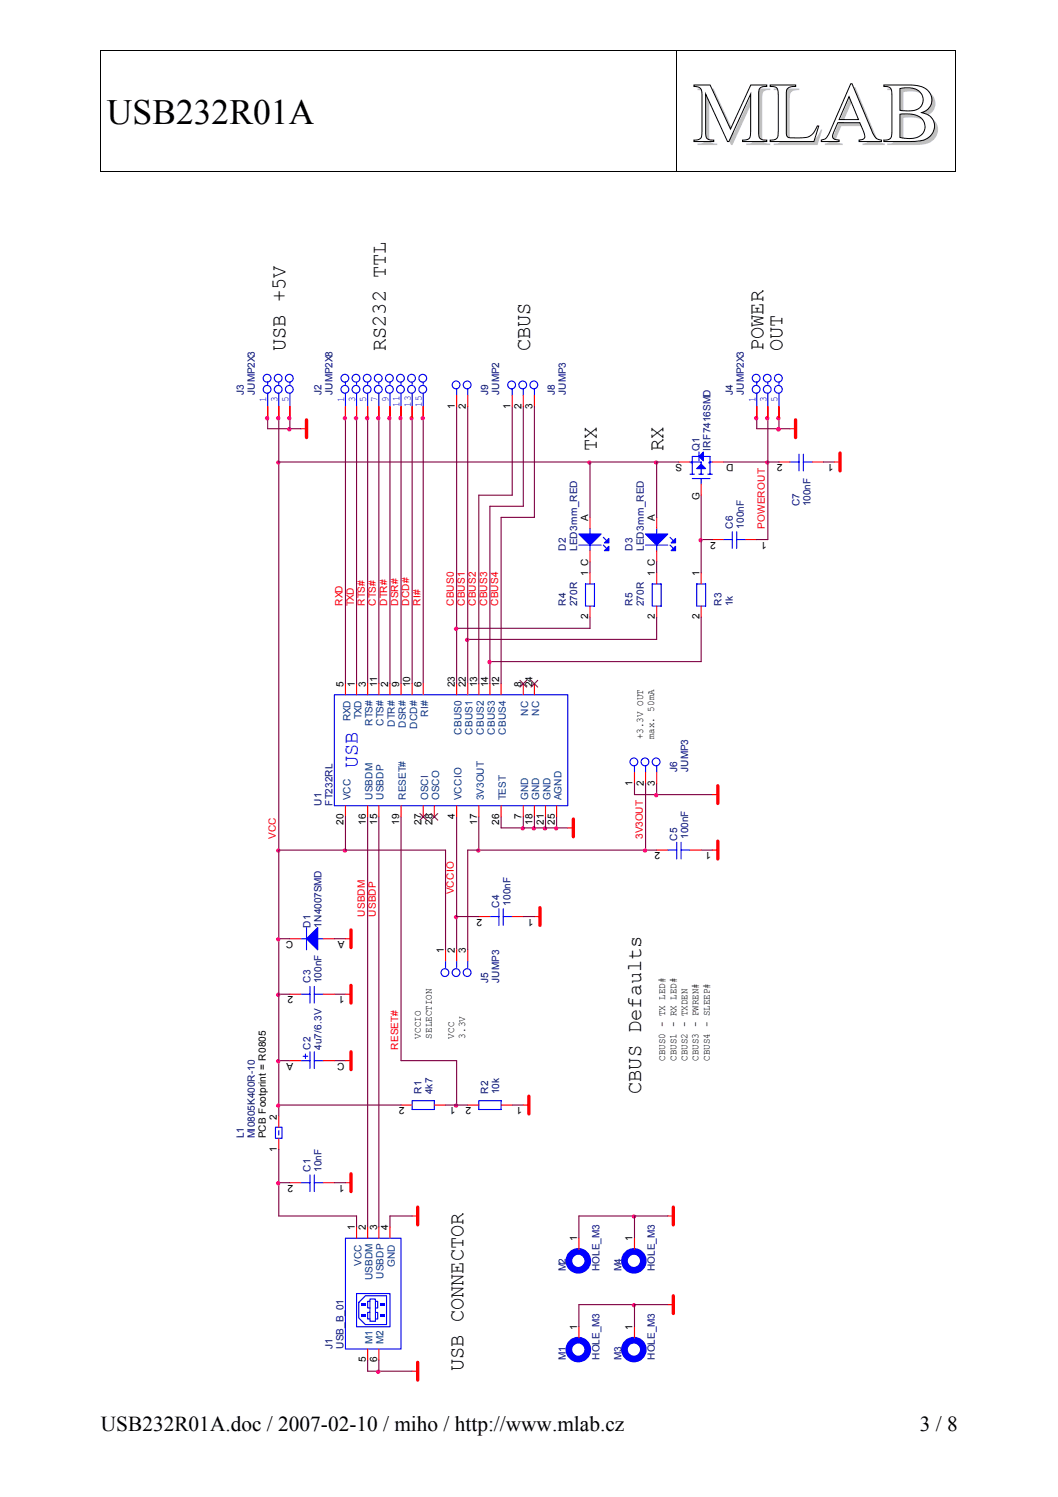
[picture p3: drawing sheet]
<svg xmlns="http://www.w3.org/2000/svg" width="210mm" height="297mm" viewBox="0 0 210 297" stroke-linecap="round" stroke-linejoin="round" font-family="sans-serif">
<g fill="#fff" stroke="#000" stroke-width=".2">
<path d="M137.7 16.9h3.2l4 8.7 4-8.7h3.2v.3a1.17 1.17 0 0 0-1.6 1.2v8.2a1.16 1.16 0 0 0 1.6 1.2v.3h-4.8v-.3a1.2 1.2 0 0 0 1.6-1.4v-7.8l-4.3 9.5h-.3l-4.3-9.5v8a1.02 1.02 0 0 0 1.2 1.2h.4v.3h-3.9v-.3a1.2 1.2 0 0 0 1.6-1.4v-7.6a1.32 1.32 0 0 0-1.6-1.6z" fill-rule="evenodd"/>
<path d="M152.8 16.9h5.1v.3a1.36 1.36 0 0 0-1.9 1.2v8a.77 .77 0 0 0 .8 .9h2a2.77 2.77 0 0 0 3.1-1.8l.3-.5h.2l-.9 3.1h-8.7v-.3a1.32 1.32 0 0 0 1.6-1.7v-7.5a1.2 1.2 0 0 0-1.6-1.4z" fill-rule="evenodd"/>
<path d="M168.8 16.6h.2l4 9.3a2.25 2.25 0 0 0 1.9 1.9v.3h-4.5v-.3a.92 .92 0 0 0 1.1-.4 .92 .92 0 0 0-.1-1.1l-.8-2h-4.4l-.7 1.8a1.01 1.01 0 0 0-.1 1.4l1.1 .3v.3h-3.6v-.3a2.38 2.38 0 0 0 1.9-2zM168.4 19.2l-1.9 4.5h3.8z" fill-rule="evenodd"/>
<path d="M175.3 16.9h5.5a4 4 0 0 1 3.9 2 2.59 2.59 0 0 1-1.8 3.5 2.77 2.77 0 0 1 2.5 2.7 2.77 2.77 0 0 1-2.5 2.8l-1.4 .2h-6.2v-.3a1.19 1.19 0 0 0 1.6-1.3l.1-7.6a1.27 1.27 0 0 0-1.3-1.7h-.4zM178.5 17.6v4.3a5.6 5.6 0 0 0 3.9-.5 2.31 2.31 0 0 0 .5-2.5 2.31 2.31 0 0 0-2.2-1.4l-1.1-.1zM178.5 22.7v4.6a4.6 4.6 0 0 0 4.4-.7 2.39 2.39 0 0 0 .4-2.5 2.39 2.39 0 0 0-2.2-1.4z" fill-rule="evenodd"/>
</g>
<path d="M19.9 10h.2v.2h-.2zM189.4 10h.2v.2h-.2zM189.4 33.9h.2v.2h-.2z" fill="#000"/>
<path d="M19.9 10.1h169.7M20 10.2v23.9M134.3 10.2v23.9M189.5 10.2v23.9M19.9 34h114.3M134.4 34h55" fill="none" stroke="#000" stroke-width=".2"/>
<g fill="none" stroke="#800040" stroke-width=".22">
<path d="M55.3 91.7v94.6h2.2M72.9 82.9v52.8M75.2 82.9v52.8M81.8 82.9v52.8M84 82.9v52.8M92.8 80.7v46.2h37.5M101.6 80.7v17.6h-6.6M103.8 80.7v19.8h-6.6v30.8h41.9M117.1 91.7h13.2M139.1 98.3v8.8M143.5 91.7h11M152.3 82.9v8.8"/>
<path d="M117.1 111.5v2.2M117.1 122.5v2.2h-26.5M125.9 155.5v2.2M130.3 155.5v2.2h11M72.9 162.1v81.4M88.4 168.7v19.8M90.6 162.1v26.4M95 162.1v6.6M99.4 162.1v2.2h8.8M103.8 162.1v2.2M139.1 168.7h2.2M55.3 197.3h2.2"/>
<path d="M66.3 197.3h2.2M66.3 186.3h2.2M55.3 210.5v11M88.4 219.3h4.4M90.6 210.5v8.8M55.3 228.1v6.6M70.7 241.3v2.2M81.8 241.3h-4.4v2.2M114.9 245.7v-4.4h11v4.4M72.9 272.1h2.3"/>
</g>
<g fill="none" stroke="#00f" stroke-width=".22">
<path d="M53.1 75.8v.5M53.1 78v2.7M55.3 75.8v.5M55.3 78v2.7M57.5 75.8v.5M57.5 78v2.7M68.5 75.8v.5M68.5 78v2.7M70.7 75.8v.5M70.7 78v2.7M72.9 75.8v.5M72.9 78v2.7"/>
<path d="M75.2 75.8v.5M75.2 78v2.7M77.4 75.8v.5M77.4 78v2.7M79.6 75.8v.5M79.6 78v2.7M81.8 75.8v.5M81.8 78v2.7M84 75.8v.5M84 78v2.7M136.9 91.7h2.2v.4M136.9 94.1h.9"/>
<path d="M137.4 94.1v-3.5h3.5v3.5M137.4 95h3.5M138.7 94.1h.9M138.7 89.7v1.7M139.1 93v1.1M139.1 95v1.1M140.4 94.1h.9M140.9 91.7h.4M156.7 91.7h1.8M158.5 90.1v3.3M159.4 91.7h1.8M159.4 90.1v3.3"/>
<path d="M114.9 108.2h4.4M117.1 104.9v1.1M117.1 108.2v1.1M119.7 106.6l.7 .7M119.7 108.2l.7 .6M143.5 107.1h1.8M145.3 105.5v3.3M146.2 107.1h1.7M146.2 105.5v3.3M125.9 152v1.3M128.1 152v1.3M130.3 152v1.3"/>
<path d="M132.5 168.7h1.8M134.3 167.1v3.3M135.1 168.7h1.8M135.1 167.1v3.3M59.7 186.3h1.1M59.7 197.3h1.8M60.8 184.1v4.4M61.5 195.7v3.3M62.4 195.7v3.3M62.4 197.3h1.7M63 186.3h1.1M88.4 190.7v1.3"/>
<path d="M90.6 190.7v1.3M92.8 190.7v1.3M97.2 181.9h1.8M99 180.3v3.3M99.8 181.9h1.8M99.8 180.3v3.3M81.8 218.4h4.4v1.8h-4.4zM95 218.4h4.4v1.8h-4.4zM54.7 223.7h1.3v2.2h-1.3zM55.3 224.3v.9M59.7 234.7h1.8M61.5 233.1v3.3"/>
<path d="M62.4 234.7h1.7M62.4 233.1v3.3M73.4 257.8h1.1v4.4h-1.1zM74.5 258.2h.4v1.3h-.4M114.9 265.5v.2"/>
<circle cx="53" cy="75" r=".78"/>
<circle cx="53" cy="77.3" r=".78"/>
<circle cx="55.2" cy="75" r=".77"/>
<circle cx="55.2" cy="77.3" r=".77"/>
<circle cx="57.4" cy="75" r=".77"/>
<circle cx="57.4" cy="77.3" r=".77"/>
<circle cx="68.4" cy="75" r=".77"/>
<circle cx="68.4" cy="77.3" r=".78"/>
<circle cx="70.6" cy="75" r=".77"/>
<circle cx="70.6" cy="77.3" r=".78"/>
<circle cx="72.8" cy="75" r=".77"/>
<circle cx="72.8" cy="77.2" r=".77"/>
<circle cx="75" cy="75" r=".77"/>
<circle cx="75" cy="77.2" r=".77"/>
<circle cx="77.2" cy="75" r=".78"/>
<circle cx="77.2" cy="77.3" r=".78"/>
<circle cx="79.5" cy="75" r=".77"/>
<circle cx="79.5" cy="77.3" r=".77"/>
<circle cx="81.7" cy="75" r=".77"/>
<circle cx="81.7" cy="77.3" r=".77"/>
<circle cx="83.9" cy="75" r=".77"/>
<circle cx="83.9" cy="77.2" r=".77"/>
<circle cx="125.8" cy="151.2" r=".77"/>
<circle cx="128" cy="151.2" r=".77"/>
<circle cx="130.2" cy="151.2" r=".77"/>
<circle cx="88.3" cy="193" r=".77"/>
<circle cx="90.5" cy="193" r=".77"/>
<circle cx="92.7" cy="193" r=".77"/>
</g>
<g fill="none" stroke="#f00" stroke-width=".22">
<path d="M53.1 80.7v2.2M55.3 80.7v2.2M57.5 80.7v2.2M59.7 85.1h1.1M68.5 80.7v2.2M70.7 80.7v2.2M72.9 80.7v2.2M75.2 80.7v2.2M77.4 80.7v2.2M79.6 80.7v2.2M81.8 80.7v2.2M84 80.7v2.2"/>
<path d="M134.7 91.7h2.2M139.1 96.1v2.2M141.3 91.7h2.2M154.5 91.7h2.2M156.7 85.1h1.1M161.2 91.7h2.2M117.1 102.7v2.2M117.1 109.3v2.2M141.3 107.1h2.2M147.9 107.1h2.2M125.9 153.3v2.2M128.1 153.3v2.2"/>
<path d="M130.3 153.3v2.2M141.3 157.7h1.1M130.3 168.7h2.2M136.9 168.7h2.2M141.3 168.7h1.1M57.5 186.3h2.2M57.5 197.3h2.2M64.1 186.3h2.2M64.1 197.3h2.2M68.5 197.3h1.1M88.4 188.5v2.2M90.6 188.5v2.2"/>
<path d="M92.8 188.5v2.2M95 181.9h2.2M101.6 181.9h2.2M106 181.9h1.1M79.6 219.3h2.2M86.2 219.3h2.2M92.8 219.3h2.2M99.4 219.3h2.2M55.3 221.5v2.2M55.3 225.9v2.2M57.5 234.7h2.2M64.1 234.7h2.2"/>
<path d="M81.8 241.3h1.1M81.8 272.1h1.1M114.9 263.3v2.2"/>
</g>
<g fill="#f0f" stroke="#f0f" stroke-width=".22">
<circle cx="55.2" cy="197.4" r=".33"/>
<circle cx="152.2" cy="91.8" r=".33"/>
<circle cx="90.5" cy="182" r=".33"/>
<circle cx="108.1" cy="164.4" r=".33"/>
<circle cx="72.8" cy="83" r=".34"/>
<circle cx="81.7" cy="83" r=".33"/>
<circle cx="92.7" cy="127" r=".33"/>
<circle cx="130.2" cy="91.8" r=".33"/>
<circle cx="90.5" cy="219.4" r=".33"/>
<circle cx="55.2" cy="168.8" r=".33"/>
<circle cx="55.2" cy="91.8" r=".33"/>
<circle cx="125.8" cy="241.4" r=".33"/>
<circle cx="152.2" cy="83" r=".33"/>
<circle cx="103.7" cy="164.4" r=".33"/>
<circle cx="75" cy="83" r=".33"/>
<circle cx="105.9" cy="164.4" r=".33"/>
<circle cx="83.9" cy="83" r=".34"/>
</g>
<path d="M60.8 83.3v3.5M157.8 83.3v3.5M142.4 155.9v3.5M142.4 166.9v3.5M69.6 195.5v3.5M107.1 180.1v3.5M82.9 239.5v3.5M82.9 270.3v3.5" fill="none" stroke="#f00" stroke-width=".66"/>
<g fill="#00f" stroke="#00f" stroke-width=".22">
<path d="M114.9 106h4.4l-2.2 2.2z" fill-rule="evenodd"/>
<path d="M119.9 107.7l.9-.9v.9z" fill-rule="evenodd"/>
<path d="M119.9 109.3l.9-.9v.9z" fill-rule="evenodd"/>
<path d="M60.8 186.3l2.2-2.2v4.4z" fill-rule="evenodd"/>
<path d="M139.1 92.1l.9 .9h-1.8z" fill-rule="evenodd"/>
<path d="M139.6 89.7v1.7l-.9-.8z" fill-rule="evenodd"/>
<path d="M137.1 91.7h.2v.2h-.2z" fill-rule="evenodd"/>
<circle cx="140.8" cy="91.8" r=".11"/>
</g>
<circle cx="114.7" cy="267.8" r="1.87" fill="none" stroke="#00f" stroke-width="1.3"/>
<g fill="#00f">
<path d="M71.6 258.7h.9v.4h-.9z"/>
<path d="M71.6 260.9h.9v.4h-.9z"/>
<path d="M75.4 260.9h.9v.4h-.9z"/>
<path d="M75.4 258.7h.9v.4h-.9z"/>
</g>
<g fill="none" stroke="#00f" stroke-width=".22">
<path d="M90.6 77.2v1.3M92.8 77.2v1.3M101.6 77.2v1.3M103.8 77.2v1.3M106 77.2v1.3M150.1 75.8v.5M150.1 78v2.7M152.3 75.8v.5M152.3 78v2.7M154.5 75.8v.5M154.5 78v2.7M116.2 115.9h1.7v4.4h-1.7z"/>
<path d="M128.1 108.2h4.4M129.4 115.9h1.8v4.4h-1.8zM130.3 104.9v1.1M130.3 108.2v1.1M132.9 106.6l.7 .7M132.9 108.2l.7 .6M138.2 115.9h1.8v4.4h-1.8zM66.3 137.9h46.3v22h-46.3zM59.7 210.5h1.8M60.2 209.6h.8M60.6 209.1v.9M61.5 208.7v3.3"/>
<path d="M62.4 210.5h1.7M62.4 208.7v3.3M68.5 245.7h11.1v22h-11.1zM70.7 256.7h6.7v6.6h-6.7zM71.2 258.4l1.3-1.3h4.2v5.7h-4.2l-1.3-1.3zM73.4 258.2h-.5v1.3h.5M114.9 247.9v.2M125.9 247.9v.2M73.4 260.4h-.5v1.3h.5M74.5 260.4h.4v1.3h-.4M125.9 265.5v.2"/>
<circle cx="90.5" cy="76.4" r=".77"/>
<circle cx="92.7" cy="76.4" r=".77"/>
<circle cx="101.5" cy="76.4" r=".77"/>
<circle cx="103.7" cy="76.4" r=".77"/>
<circle cx="105.9" cy="76.4" r=".77"/>
<circle cx="150" cy="75.1" r=".78"/>
<circle cx="150" cy="77.3" r=".78"/>
<circle cx="152.2" cy="75" r=".77"/>
<circle cx="152.2" cy="77.3" r=".78"/>
<circle cx="154.4" cy="75" r=".77"/>
<circle cx="154.4" cy="77.3" r=".77"/>
</g>
<g fill="none" stroke="#f00" stroke-width=".22">
<path d="M90.6 78.5v2.2M92.8 78.5v2.2M101.6 78.5v2.2M103.8 78.5v2.2M106 78.5v2.2M150.1 80.7v2.2M152.3 80.7v2.2M154.5 80.7v2.2M165.6 91.7h1.1M117.1 113.7v2.2M130.3 102.7v2.2M130.3 109.3v2.2"/>
<path d="M130.3 113.7v2.2M139.1 113.7v2.2M68.5 135.7v2.2M70.7 135.7v2.2M72.9 135.7v2.2M75.2 135.7v2.2M77.4 135.7v2.2M79.6 135.7v2.2M81.8 135.7v2.2M84 135.7v2.2M90.6 135.7v2.2M92.8 135.7v2.2"/>
<path d="M95 135.7v2.2M97.2 135.7v2.2M99.4 135.7v2.2M103.8 135.7v2.2M106 135.7v2.2M117.1 120.3v2.2M130.3 120.3v2.2M139.1 120.3v2.2M68.5 159.9v2.2M72.9 159.9v2.2M75.2 159.9v2.2M79.6 159.9v2.2"/>
<path d="M84 159.9v2.2M86.2 159.9v2.2M90.6 159.9v2.2M95 159.9v2.2M99.4 159.9v2.2M103.8 159.9v2.2M106 159.9v2.2M108.2 159.9v2.2M110.4 159.9v2.2M112.6 164.3h1.1M68.5 186.3h1.1M57.5 210.5h2.2"/>
<path d="M64.1 210.5h2.2M68.5 210.5h1.1M103.8 219.3h1.1M68.5 234.7h1.1M70.7 243.5v2.2M72.9 243.5v2.2M75.2 243.5v2.2M77.4 243.5v2.2M114.9 245.7v2.2M125.9 245.7v2.2M132.5 241.3h1.1M132.5 258.9h1.1"/>
<path d="M72.9 267.7v2.2M75.2 267.7v2.2M125.9 263.3v2.2"/>
</g>
<g fill="none" stroke="#800040" stroke-width=".22">
<path d="M53.1 82.9v2.2h6.6M55.3 82.9v8.8h61.8v11M57.5 82.9v2.2M68.5 82.9v52.8M70.7 82.9v52.8M77.4 82.9v52.8M79.6 82.9v52.8M90.6 80.7v55M95 98.3v37.4M106 80.7v22h-6.6v33M134.7 91.7h-4.4v11M150.1 82.9v2.2h6.6"/>
<path d="M152.3 91.7v15.4h-2.2M154.5 82.9v2.2M163.4 91.7h2.2M130.3 111.5v2.2M141.3 107.1h-2.2v6.6M92.8 126.9v8.8M97.2 131.3v4.4M130.3 122.5v4.4M139.1 122.5v8.8M125.9 157.7h4.4M128.1 155.5v13.2M55.3 168.7h33.1"/>
<path d="M68.5 162.1v6.6M75.2 162.1v81.4M79.6 162.1v48.4h11M106 162.1v2.2M108.2 162.1v2.2h4.4M110.4 162.1v2.2M130.3 168.7h-37.5v19.8M55.3 186.3v24.2h2.2M90.6 181.9h4.4M103.8 181.9h2.2M55.3 219.3h24.3M66.3 210.5h2.2"/>
<path d="M101.6 219.3h2.2M57.5 234.7h-2.2v6.6h15.4M66.3 234.7h2.2M125.9 241.3h6.6M125.9 258.9v4.4M132.5 258.9h-17.6v4.4M72.9 269.9v2.2M75.2 269.9v2.2h6.6"/>
</g>
<g fill="#f0f" stroke="#f0f" stroke-width=".22">
<circle cx="150" cy="83" r=".33"/>
<circle cx="116.9" cy="91.8" r=".33"/>
<circle cx="75" cy="272.2" r=".33"/>
<circle cx="130.2" cy="157.8" r=".34"/>
<circle cx="68.4" cy="168.8" r=".33"/>
<circle cx="53" cy="83" r=".33"/>
<circle cx="154.4" cy="85.2" r=".34"/>
<circle cx="154.4" cy="83" r=".34"/>
<circle cx="55.2" cy="83" r=".33"/>
<circle cx="77.2" cy="83" r=".33"/>
<circle cx="68.4" cy="83" r=".33"/>
<circle cx="110.3" cy="164.4" r=".33"/>
<circle cx="125.8" cy="259" r=".33"/>
<circle cx="57.4" cy="85.2" r=".33"/>
<circle cx="139" cy="107.2" r=".33"/>
<circle cx="94.9" cy="168.8" r=".33"/>
<circle cx="128" cy="168.8" r=".33"/>
<circle cx="90.5" cy="124.8" r=".33"/>
<circle cx="55.2" cy="186.4" r=".33"/>
<circle cx="97.1" cy="131.4" r=".33"/>
<circle cx="55.2" cy="210.6" r=".33"/>
<circle cx="70.6" cy="83" r=".34"/>
<circle cx="79.4" cy="83" r=".33"/>
<circle cx="55.2" cy="219.4" r=".33"/>
<circle cx="55.2" cy="234.8" r=".33"/>
<circle cx="57.4" cy="83" r=".33"/>
</g>
<path d="M166.7 89.9v3.5M113.7 162.5v3.5M69.6 184.5v3.5M69.6 208.7v3.5M104.9 217.5v3.5M69.6 232.9v3.5M133.6 239.5v3.5M133.6 257.1v3.5" fill="none" stroke="#f00" stroke-width=".66"/>
<g fill="none" stroke="#00f" stroke-width="1.3">
<circle cx="114.7" cy="250.2" r="1.87"/>
<circle cx="125.8" cy="250.2" r="1.87"/>
<circle cx="125.8" cy="267.8" r="1.87"/>
</g>
<path d="M103.2 135l1.3 1.3M104.5 135l-1.3 1.3M105.4 135l1.3 1.3M106.7 135l-1.3 1.3M83.3 161.4l1.3 1.3M84.6 161.4l-1.3 1.3M85.5 161.4l1.3 1.3M86.8 161.4l-1.3 1.3" fill="none" stroke="#804000" stroke-width=".22"/>
<g fill="#00f" stroke="#00f" stroke-width=".22">
<path d="M128.1 106h4.4l-2.2 2.2z" fill-rule="evenodd"/>
<path d="M133.6 107.3l.4-.5v.9h-.8z" fill-rule="evenodd"/>
<path d="M133.6 108.8l.4-.4v.9h-.8z" fill-rule="evenodd"/>
</g>
<text font-size="16.9" fill="#c0c0c0" x="138.1" y="28.8">MLAB</text>
<text font-size="7" x="21.2" y="24.6">USB232R01A</text>
<g font-size="4.2">
<text x="56.7" y="69.7" transform="rotate(-90 56.7 69.7)">USB +5V</text>
<text x="76.5" y="69.7" transform="rotate(-90 76.5 69.7)">RS232 TTL</text>
<text x="105.2" y="69.7" transform="rotate(-90 105.2 69.7)">CBUS</text>
<text x="151.5" y="69.7" transform="rotate(-90 151.5 69.7)">POWER</text>
<text x="155.2" y="69.7" transform="rotate(-90 155.2 69.7)">OUT</text>
<text x="118.4" y="89.5" transform="rotate(-90 118.4 89.5)">TX</text>
<text x="131.6" y="89.5" transform="rotate(-90 131.6 89.5)">RX</text>
<text x="127.2" y="217.1" transform="rotate(-90 127.2 217.1)">CBUS Defaults</text>
<text x="91.9" y="272.1" transform="rotate(-90 91.9 272.1)">USB CONNECTOR</text>
<text x="20" y="283.9">USB232R01A.doc / 2007-02-10 / miho / http://www.mlab.cz</text>
<text x="182.5" y="283.9">3 / 8</text>
</g>
<text font-size="4.2" fill="#00f" x="71" y="152.4" transform="rotate(-90 71 152.4)">USB</text>
<g font-size="2" fill="#000080">
<text x="48.3" y="78.5" transform="rotate(-90 48.3 78.5)">J3</text>
<text x="50.5" y="78.5" transform="rotate(-90 50.5 78.5)">JUMP2X3</text>
<text x="63.8" y="78.5" transform="rotate(-90 63.8 78.5)">J2</text>
<text x="66" y="78.5" transform="rotate(-90 66 78.5)">JUMP2X8</text>
<text x="96.9" y="78.5" transform="rotate(-90 96.9 78.5)">J9</text>
<text x="99.1" y="78.5" transform="rotate(-90 99.1 78.5)">JUMP2</text>
<text x="110.1" y="78.5" transform="rotate(-90 110.1 78.5)">J8</text>
<text x="112.3" y="78.5" transform="rotate(-90 112.3 78.5)">JUMP3</text>
<text x="145.4" y="78.5" transform="rotate(-90 145.4 78.5)">J4</text>
<text x="147.6" y="78.5" transform="rotate(-90 147.6 78.5)">JUMP2X3</text>
<text x="138.7" y="89.5" transform="rotate(-90 138.7 89.5)">Q1</text>
<text x="140.9" y="89.5" transform="rotate(-90 140.9 89.5)">IRF7416SMD</text>
<text x="158.6" y="100.5" transform="rotate(-90 158.6 100.5)">C7</text>
<text x="160.8" y="100.5" transform="rotate(-90 160.8 100.5)">100nF</text>
<text x="145.4" y="104.9" transform="rotate(-90 145.4 104.9)">C6</text>
<text x="147.6" y="104.9" transform="rotate(-90 147.6 104.9)">100nF</text>
<text x="112.3" y="109.3" transform="rotate(-90 112.3 109.3)">D2</text>
<text x="114.5" y="109.3" transform="rotate(-90 114.5 109.3)">LED3mm_RED</text>
<text x="125.5" y="109.3" transform="rotate(-90 125.5 109.3)">D3</text>
<text x="127.7" y="109.3" transform="rotate(-90 127.7 109.3)">LED3mm_RED</text>
<text x="112.3" y="120.3" transform="rotate(-90 112.3 120.3)">R4</text>
<text x="114.5" y="120.3" transform="rotate(-90 114.5 120.3)">270R</text>
<text x="125.5" y="120.3" transform="rotate(-90 125.5 120.3)">R5</text>
<text x="127.7" y="120.3" transform="rotate(-90 127.7 120.3)">270R</text>
<text x="143.2" y="120.3" transform="rotate(-90 143.2 120.3)">R3</text>
<text x="145.4" y="120.3" transform="rotate(-90 145.4 120.3)">1k</text>
<text x="134.3" y="153.3" transform="rotate(-90 134.3 153.3)">J6</text>
<text x="136.5" y="153.3" transform="rotate(-90 136.5 153.3)">JUMP3</text>
<text x="63.8" y="159.9" transform="rotate(-90 63.8 159.9)">U1</text>
<text x="66" y="159.9" transform="rotate(-90 66 159.9)">FT232RL</text>
<text x="134.3" y="166.9" transform="rotate(-90 134.3 166.9)">C5</text>
<text x="136.5" y="166.5" transform="rotate(-90 136.5 166.5)">100nF</text>
<text x="101.3" y="179.7" transform="rotate(-90 101.3 179.7)">100nF</text>
<text x="61.6" y="184.1" transform="rotate(-90 61.6 184.1)">D1</text>
<text x="63.8" y="184.1" transform="rotate(-90 63.8 184.1)">1N4007SMD</text>
<text x="99.1" y="180.1" transform="rotate(-90 99.1 180.1)">C4</text>
<text x="61.6" y="195.1" transform="rotate(-90 61.6 195.1)">C3</text>
<text x="63.8" y="195.1" transform="rotate(-90 63.8 195.1)">100nF</text>
<text x="96.9" y="195.1" transform="rotate(-90 96.9 195.1)">J5</text>
<text x="99.1" y="195.1" transform="rotate(-90 99.1 195.1)">JUMP3</text>
<text x="61.6" y="208.3" transform="rotate(-90 61.6 208.3)">C2</text>
<text x="63.8" y="208.3" transform="rotate(-90 63.8 208.3)">4u7/6.3V</text>
<text x="83.6" y="217.1" transform="rotate(-90 83.6 217.1)">R1</text>
<text x="85.8" y="217.1" transform="rotate(-90 85.8 217.1)">4k7</text>
<text x="96.9" y="217.1" transform="rotate(-90 96.9 217.1)">R2</text>
<text x="99.1" y="217.1" transform="rotate(-90 99.1 217.1)">10k</text>
<text x="48.3" y="225.9" transform="rotate(-90 48.3 225.9)">L1</text>
<text x="50.5" y="225.9" transform="rotate(-90 50.5 225.9)">MI0805K400R-10</text>
<text x="61.6" y="232.5" transform="rotate(-90 61.6 232.5)">C1</text>
<text x="63.8" y="232.5" transform="rotate(-90 63.8 232.5)">10nF</text>
<text x="112.3" y="252.3" transform="rotate(-90 112.3 252.3)">M2</text>
<text x="118.9" y="252.3" transform="rotate(-90 118.9 252.3)">HOLE_M3</text>
<text x="123.3" y="252.3" transform="rotate(-90 123.3 252.3)">M4</text>
<text x="129.9" y="252.3" transform="rotate(-90 129.9 252.3)">HOLE_M3</text>
<text x="66" y="267.7" transform="rotate(-90 66 267.7)">J1</text>
<text x="68.2" y="267.7" transform="rotate(-90 68.2 267.7)">USB_B_01</text>
<text x="112.3" y="269.9" transform="rotate(-90 112.3 269.9)">M1</text>
<text x="118.9" y="269.9" transform="rotate(-90 118.9 269.9)">HOLE_M3</text>
<text x="123.3" y="269.9" transform="rotate(-90 123.3 269.9)">M3</text>
<text x="129.9" y="269.9" transform="rotate(-90 129.9 269.9)">HOLE_M3</text>
</g>
<g font-size="2" fill="#00f">
<text x="52.8" y="79.8" transform="rotate(-90 52.8 79.8)">1</text>
<text x="55" y="79.8" transform="rotate(-90 55 79.8)">3</text>
<text x="57.2" y="79.8" transform="rotate(-90 57.2 79.8)">5</text>
<text x="68.3" y="79.8" transform="rotate(-90 68.3 79.8)">1</text>
<text x="70.5" y="79.8" transform="rotate(-90 70.5 79.8)">3</text>
<text x="72.7" y="79.8" transform="rotate(-90 72.7 79.8)">5</text>
<text x="74.9" y="79.8" transform="rotate(-90 74.9 79.8)">7</text>
<text x="77.1" y="79.8" transform="rotate(-90 77.1 79.8)">9</text>
<text x="79.3" y="80.7" transform="rotate(-90 79.3 80.7)">11</text>
<text x="81.5" y="80.7" transform="rotate(-90 81.5 80.7)">13</text>
<text x="83.7" y="80.7" transform="rotate(-90 83.7 80.7)">15</text>
<text x="149.9" y="79.8" transform="rotate(-90 149.9 79.8)">1</text>
<text x="152.1" y="79.8" transform="rotate(-90 152.1 79.8)">3</text>
<text x="154.3" y="79.8" transform="rotate(-90 154.3 79.8)">5</text>
</g>
<g font-size="2">
<text x="90.2" y="81.1" transform="rotate(-90 90.2 81.1)">1</text>
<text x="92.4" y="81.1" transform="rotate(-90 92.4 81.1)">2</text>
<text x="101.3" y="81.1" transform="rotate(-90 101.3 81.1)">1</text>
<text x="103.5" y="81.1" transform="rotate(-90 103.5 81.1)">2</text>
<text x="105.7" y="81.1" transform="rotate(-90 105.7 81.1)">3</text>
<text x="135.4" y="92.1" transform="rotate(-180 135.4 92.1)">S</text>
<text x="145.5" y="92.1" transform="rotate(-180 145.5 92.1)">D</text>
<text x="155.2" y="92.1" transform="rotate(-180 155.2 92.1)">2</text>
<text x="165.4" y="92.1" transform="rotate(-180 165.4 92.1)">1</text>
<text x="138.7" y="99.1" transform="rotate(-90 138.7 99.1)">G</text>
<text x="116.7" y="103.3" transform="rotate(-90 116.7 103.3)">A</text>
<text x="129.9" y="103.3" transform="rotate(-90 129.9 103.3)">A</text>
<text x="142" y="107.5" transform="rotate(-180 142 107.5)">2</text>
<text x="152.1" y="107.5" transform="rotate(-180 152.1 107.5)">1</text>
<text x="116.7" y="114.3" transform="rotate(-90 116.7 114.3)">1 C</text>
<text x="129.9" y="114.3" transform="rotate(-90 129.9 114.3)">1 C</text>
<text x="138.7" y="114.3" transform="rotate(-90 138.7 114.3)">1</text>
<text x="116.7" y="122.9" transform="rotate(-90 116.7 122.9)">2</text>
<text x="129.9" y="122.9" transform="rotate(-90 129.9 122.9)">2</text>
<text x="138.7" y="122.9" transform="rotate(-90 138.7 122.9)">2</text>
<text x="68.2" y="136.3" transform="rotate(-90 68.2 136.3)">5</text>
<text x="70.4" y="136.3" transform="rotate(-90 70.4 136.3)">1</text>
<text x="72.6" y="136.3" transform="rotate(-90 72.6 136.3)">3</text>
<text x="74.8" y="136.3" transform="rotate(-90 74.8 136.3)">11</text>
<text x="77" y="136.3" transform="rotate(-90 77 136.3)">2</text>
<text x="79.2" y="136.3" transform="rotate(-90 79.2 136.3)">9</text>
<text x="81.4" y="136.3" transform="rotate(-90 81.4 136.3)">10</text>
<text x="83.6" y="136.3" transform="rotate(-90 83.6 136.3)">6</text>
<text x="90.2" y="136.3" transform="rotate(-90 90.2 136.3)">23</text>
<text x="92.4" y="136.3" transform="rotate(-90 92.4 136.3)">22</text>
<text x="94.6" y="136.3" transform="rotate(-90 94.6 136.3)">13</text>
<text x="96.9" y="136.3" transform="rotate(-90 96.9 136.3)">14</text>
<text x="99.1" y="136.3" transform="rotate(-90 99.1 136.3)">12</text>
<text x="103.5" y="136.3" transform="rotate(-90 103.5 136.3)">8</text>
<text x="105.7" y="136.3" transform="rotate(-90 105.7 136.3)">24</text>
<text x="127.6" y="146.7" transform="rotate(-90 127.6 146.7)">+3.3V OUT</text>
<text x="129.8" y="146.7" transform="rotate(-90 129.8 146.7)">max. 50mA</text>
<text x="125.5" y="155.9" transform="rotate(-90 125.5 155.9)">1</text>
<text x="127.7" y="155.9" transform="rotate(-90 127.7 155.9)">2</text>
<text x="129.9" y="155.9" transform="rotate(-90 129.9 155.9)">3</text>
<text x="68.2" y="163.6" transform="rotate(-90 68.2 163.6)">20</text>
<text x="72.6" y="163.6" transform="rotate(-90 72.6 163.6)">16</text>
<text x="74.8" y="163.6" transform="rotate(-90 74.8 163.6)">15</text>
<text x="79.2" y="163.6" transform="rotate(-90 79.2 163.6)">19</text>
<text x="83.6" y="163.6" transform="rotate(-90 83.6 163.6)">27</text>
<text x="85.8" y="163.6" transform="rotate(-90 85.8 163.6)">28</text>
<text x="90.2" y="162.5" transform="rotate(-90 90.2 162.5)">4</text>
<text x="94.6" y="163.6" transform="rotate(-90 94.6 163.6)">17</text>
<text x="99.1" y="163.6" transform="rotate(-90 99.1 163.6)">26</text>
<text x="103.5" y="162.5" transform="rotate(-90 103.5 162.5)">7</text>
<text x="105.7" y="163.6" transform="rotate(-90 105.7 163.6)">18</text>
<text x="107.9" y="163.6" transform="rotate(-90 107.9 163.6)">21</text>
<text x="110.1" y="163.6" transform="rotate(-90 110.1 163.6)">25</text>
<text x="131" y="169.1" transform="rotate(-180 131 169.1)">2</text>
<text x="141.1" y="169.1" transform="rotate(-180 141.1 169.1)">1</text>
<text x="95.7" y="182.3" transform="rotate(-180 95.7 182.3)">2</text>
<text x="105.8" y="182.3" transform="rotate(-180 105.8 182.3)">1</text>
<text x="58.2" y="186.7" transform="rotate(-180 58.2 186.7)">C</text>
<text x="68.3" y="186.7" transform="rotate(-180 68.3 186.7)">A</text>
<text x="88" y="189.1" transform="rotate(-90 88 189.1)">1</text>
<text x="90.2" y="189.1" transform="rotate(-90 90.2 189.1)">2</text>
<text x="92.4" y="189.1" transform="rotate(-90 92.4 189.1)">3</text>
<text x="58.2" y="197.7" transform="rotate(-180 58.2 197.7)">2</text>
<text x="68.3" y="197.7" transform="rotate(-180 68.3 197.7)">1</text>
<text x="83.5" y="206.1" transform="rotate(-90 83.5 206.1)">VCCIO</text>
<text x="85.7" y="206.1" transform="rotate(-90 85.7 206.1)">SELECTION</text>
<text x="90.1" y="206.1" transform="rotate(-90 90.1 206.1)">VCC</text>
<text x="92.3" y="206.1" transform="rotate(-90 92.3 206.1)">3.3V</text>
<text x="58.2" y="210.9" transform="rotate(-180 58.2 210.9)">A</text>
<text x="68.3" y="210.9" transform="rotate(-180 68.3 210.9)">C</text>
<text x="132" y="210.5" transform="rotate(-90 132 210.5)">CBUS0 - TX LED#</text>
<text x="134.2" y="210.5" transform="rotate(-90 134.2 210.5)">CBUS1 - RX LED#</text>
<text x="136.4" y="210.5" transform="rotate(-90 136.4 210.5)">CBUS2 - TXDEN</text>
<text x="138.6" y="210.5" transform="rotate(-90 138.6 210.5)">CBUS3 - PWREN#</text>
<text x="140.8" y="210.5" transform="rotate(-90 140.8 210.5)">CBUS4 - SLEEP#</text>
<text x="80.2" y="219.7" transform="rotate(-180 80.2 219.7)">2</text>
<text x="90.4" y="219.7" transform="rotate(-180 90.4 219.7)">1</text>
<text x="93.5" y="219.7" transform="rotate(-180 93.5 219.7)">2</text>
<text x="103.6" y="219.7" transform="rotate(-180 103.6 219.7)">1</text>
<text x="52.7" y="225.9" transform="rotate(-90 52.7 225.9)">PCB Footprint = R0805</text>
<text x="54.9" y="222.1" transform="rotate(-90 54.9 222.1)">2</text>
<text x="54.9" y="228.5" transform="rotate(-90 54.9 228.5)">1</text>
<text x="58.2" y="235.1" transform="rotate(-180 58.2 235.1)">2</text>
<text x="68.3" y="235.1" transform="rotate(-180 68.3 235.1)">1</text>
<text x="70.4" y="244.1" transform="rotate(-90 70.4 244.1)">1</text>
<text x="72.6" y="244.1" transform="rotate(-90 72.6 244.1)">2</text>
<text x="74.8" y="244.1" transform="rotate(-90 74.8 244.1)">3</text>
<text x="77" y="244.1" transform="rotate(-90 77 244.1)">4</text>
<text x="114.5" y="246.3" transform="rotate(-90 114.5 246.3)">1</text>
<text x="125.5" y="246.3" transform="rotate(-90 125.5 246.3)">1</text>
<text x="114.5" y="263.9" transform="rotate(-90 114.5 263.9)">1</text>
<text x="125.5" y="263.9" transform="rotate(-90 125.5 263.9)">1</text>
<text x="72.6" y="270.3" transform="rotate(-90 72.6 270.3)">5</text>
<text x="74.8" y="270.3" transform="rotate(-90 74.8 270.3)">6</text>
</g>
<g font-size="2" fill="#f00">
<text x="151.8" y="104.9" transform="rotate(-90 151.8 104.9)">POWEROUT</text>
<text x="68" y="120.3" transform="rotate(-90 68 120.3)">RXD</text>
<text x="70.2" y="120.3" transform="rotate(-90 70.2 120.3)">TXD</text>
<text x="72.4" y="120.3" transform="rotate(-90 72.4 120.3)">RTS#</text>
<text x="74.6" y="120.3" transform="rotate(-90 74.6 120.3)">CTS#</text>
<text x="76.8" y="120.3" transform="rotate(-90 76.8 120.3)">DTR#</text>
<text x="79" y="120.3" transform="rotate(-90 79 120.3)">DSR#</text>
<text x="81.2" y="120.3" transform="rotate(-90 81.2 120.3)">DCD#</text>
<text x="83.4" y="120.3" transform="rotate(-90 83.4 120.3)">RI#</text>
<text x="90" y="120.3" transform="rotate(-90 90 120.3)">CBUS0</text>
<text x="92.2" y="120.3" transform="rotate(-90 92.2 120.3)">CBUS1</text>
<text x="94.4" y="120.3" transform="rotate(-90 94.4 120.3)">CBUS2</text>
<text x="96.6" y="120.3" transform="rotate(-90 96.6 120.3)">CBUS3</text>
<text x="98.8" y="120.3" transform="rotate(-90 98.8 120.3)">CBUS4</text>
<text x="54.7" y="166.5" transform="rotate(-90 54.7 166.5)">VCC</text>
<text x="127.5" y="166.5" transform="rotate(-90 127.5 166.5)">3V3OUT</text>
<text x="90" y="177.5" transform="rotate(-90 90 177.5)">VCCIO</text>
<text x="72.4" y="181.9" transform="rotate(-90 72.4 181.9)">USBDM</text>
<text x="74.6" y="181.9" transform="rotate(-90 74.6 181.9)">USBDP</text>
<text x="79" y="208.3" transform="rotate(-90 79 208.3)">RESET#</text>
</g>
<g font-size="2" fill="#004080">
<text x="69.5" y="143.1" transform="rotate(-90 69.5 143.1)">RXD</text>
<text x="71.7" y="142.7" transform="rotate(-90 71.7 142.7)">TXD</text>
<text x="84.9" y="142.3" transform="rotate(-90 84.9 142.3)">RI#</text>
<text x="104.8" y="142" transform="rotate(-90 104.8 142)">NC</text>
<text x="107" y="142" transform="rotate(-90 107 142)">NC</text>
<text x="73.9" y="144" transform="rotate(-90 73.9 144)">RTS#</text>
<text x="76.1" y="144" transform="rotate(-90 76.1 144)">CTS#</text>
<text x="78.3" y="144.3" transform="rotate(-90 78.3 144.3)">DTR#</text>
<text x="80.5" y="144.5" transform="rotate(-90 80.5 144.5)">DSR#</text>
<text x="82.7" y="144.7" transform="rotate(-90 82.7 144.7)">DCD#</text>
<text x="91.6" y="145.8" transform="rotate(-90 91.6 145.8)">CBUS0</text>
<text x="93.8" y="145.8" transform="rotate(-90 93.8 145.8)">CBUS1</text>
<text x="96" y="145.8" transform="rotate(-90 96 145.8)">CBUS2</text>
<text x="98.2" y="145.8" transform="rotate(-90 98.2 145.8)">CBUS3</text>
<text x="100.4" y="145.8" transform="rotate(-90 100.4 145.8)">CBUS4</text>
<text x="69.5" y="158.8" transform="rotate(-90 69.5 158.8)">VCC</text>
<text x="73.9" y="158.8" transform="rotate(-90 73.9 158.8)">USBDM</text>
<text x="76.1" y="158.8" transform="rotate(-90 76.1 158.8)">USBDP</text>
<text x="80.5" y="158.8" transform="rotate(-90 80.5 158.8)">RESET#</text>
<text x="84.9" y="158.8" transform="rotate(-90 84.9 158.8)">OSCI</text>
<text x="87.1" y="158.8" transform="rotate(-90 87.1 158.8)">OSCO</text>
<text x="91.6" y="158.8" transform="rotate(-90 91.6 158.8)">VCCIO</text>
<text x="96" y="158.8" transform="rotate(-90 96 158.8)">3V3OUT</text>
<text x="100.4" y="158.8" transform="rotate(-90 100.4 158.8)">TEST</text>
<text x="104.8" y="158.8" transform="rotate(-90 104.8 158.8)">GND</text>
<text x="107" y="158.8" transform="rotate(-90 107 158.8)">GND</text>
<text x="109.2" y="158.8" transform="rotate(-90 109.2 158.8)">GND</text>
<text x="111.4" y="158.8" transform="rotate(-90 111.4 158.8)">AGND</text>
<text x="71.7" y="251.2" transform="rotate(-90 71.7 251.2)">VCC</text>
<text x="78.3" y="251.4" transform="rotate(-90 78.3 251.4)">GND</text>
<text x="73.9" y="254" transform="rotate(-90 73.9 254)">USBDM</text>
<text x="76.1" y="253.8" transform="rotate(-90 76.1 253.8)">USBDP</text>
<text x="73.9" y="266.6" transform="rotate(-90 73.9 266.6)">M1</text>
<text x="76.1" y="266.6" transform="rotate(-90 76.1 266.6)">M2</text>
</g>
</svg>
